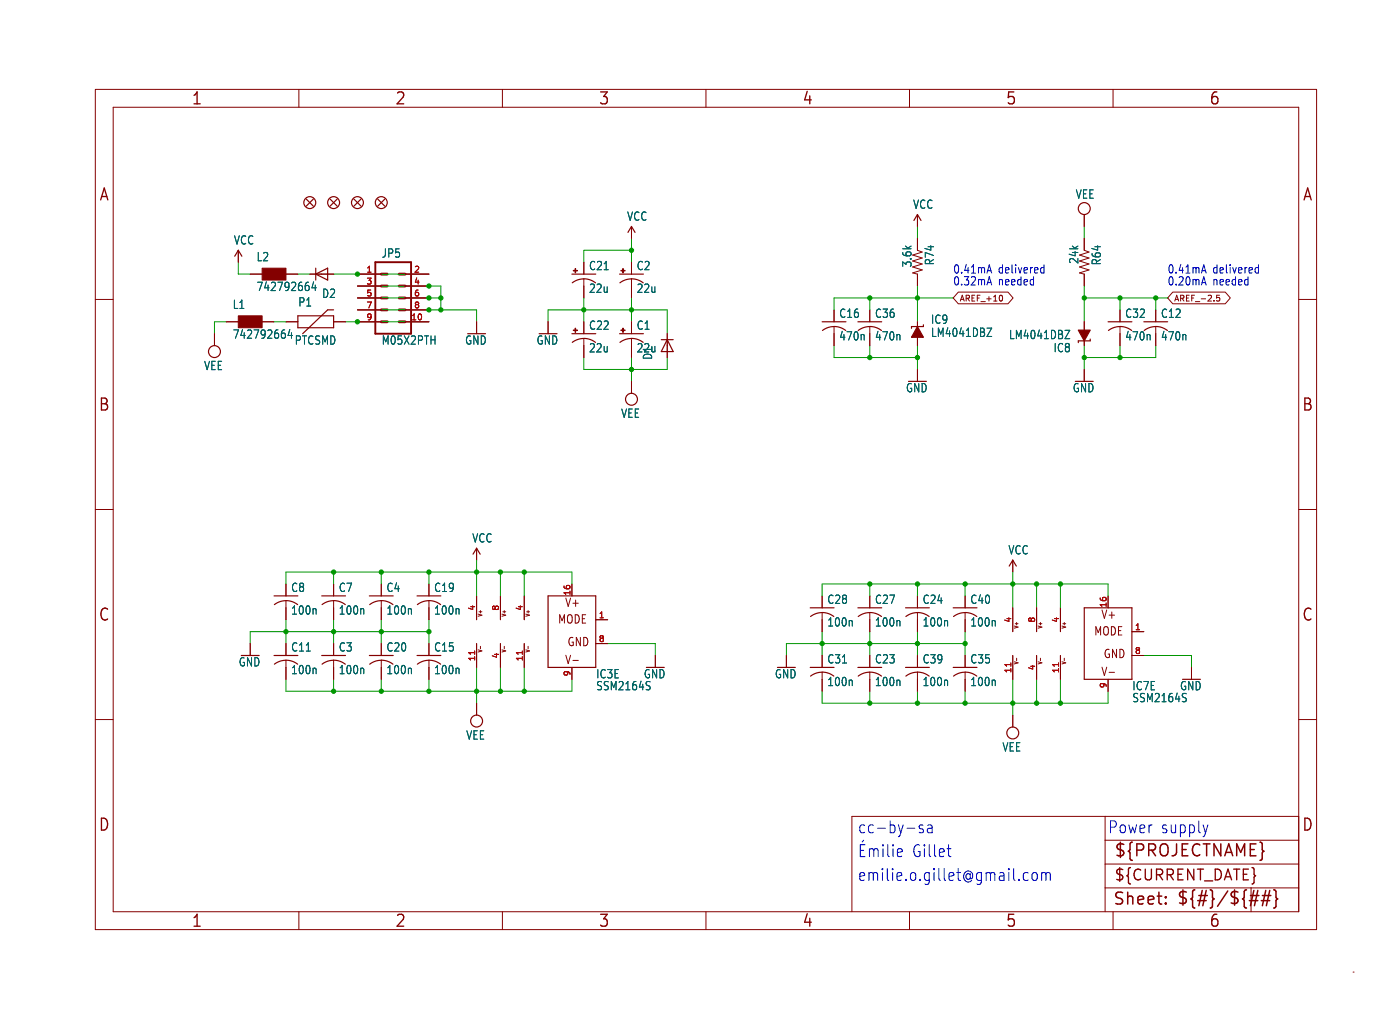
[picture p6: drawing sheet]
<svg xmlns="http://www.w3.org/2000/svg" width="298mm" height="217mm" viewBox="0 0 298 217" stroke-linecap="round" stroke-linejoin="round" font-family="sans-serif">
<g fill="none" stroke="#840000" stroke-width=".21">
<path d="M20.3 19h260.4v179.1h-260.4zM63.7 19v3.9M107.1 19v3.9M150.5 19v3.9M193.9 19v3.9M237.3 19v3.9M24.1 22.9h252.8v171.4h-252.8zM50.8 53.3v2.6M53.3 58.4h2.6M61 58.4h2.5M66 58.4h5.1M76.2 58.4h5.1"/>
<path d="M86.4 58.4h5M124.5 55.9v2.5M124.5 59.4v4.1M134.6 48.3v2.5M134.6 55.9v2.5M134.6 59.4v4.1M195.6 45.7v2.6M195.6 50.8v2.5l1 .4-2 .7 2 .6-2 .6 2 .7-2 .6 2 .6-2 .7 1 .2v2.6M231.1 50.8v2.5l1.1 .4-2.1 .7 2.1 .6-2.1 .6 2.1 .7-2.1 .6 2.1 .6-2.1 .7 1 .2v2.6M231.1 45.7v2.6M20.3 63.8h3.8M45.7 71.1v2.6"/>
<path d="M48.3 68.6h2.5M55.9 68.6h2.5M61 68.6h2.5M71.1 68.6h2.6M76.2 68.6h5.1M76.2 61h5.1M76.2 63.5h5.1M76.2 66h5.1M86.4 68.6h5M86.4 61h5M86.4 63.5h5M86.4 66h5"/>
<path d="M101.6 68.6v2.5M116.8 68.6v2.5M124.5 68.6v2.5M124.5 72.1v4.1M134.6 68.6v2.5M134.6 72.1v4.1M142.2 71.1v5.1M177.8 66v2.6M177.8 69.6v4.1M185.4 66v2.6M185.4 69.6v4.1M195.6 68.6v5.1"/>
<path d="M195.6 78.7v2.6M204.3 62.3h10.6l1.1 1.2-1.1 1.2h-10.6l-1.1-1.2zM213.6 63l.1 .4-.1 .6M231.1 68.6v5.1M231.1 78.7v2.6M238.8 66v2.6M238.8 69.6v4.1M246.4 66v2.6M246.4 69.6v4.1M250 62.3h11.2l1.1 1.2-1.1 1.2h-11.2l-1.1-1.2zM259.4 62.9h.6M259.4 63.5l.4-.1 .2 .2-.1 .5h-.5"/>
<path d="M276.9 63.8h3.8M134.6 81.3v2.5M20.3 108.6h3.8M101.6 116.8v2.6M215.9 119.4v2.5M276.9 108.6h3.8M53.3 137.2v2.5M61 124.5v2.5M61 128v4.1M61 137.2v2.5M71.1 124.5v2.5M71.1 128v4.1"/>
<path d="M71.1 137.2v2.5M81.3 124.5v2.5M81.3 128v4.1M81.3 137.2v2.5M91.4 124.5v2.5M91.4 128v4.1M91.4 137.2v2.5M101.6 127v5.1M101.6 137.2v5M102.4 137.7v.6M106.7 127v5.1M106.7 137.2v5"/>
<path d="M107.5 137.7v.6M111.8 127v5.1M111.8 137.2v5M112.6 137.7v.6M121.9 124.5v2.5M127 132.1h2.5M127 137.2h2.5M139.7 139.7v2.5M167.6 139.7v2.5M175.3 127v2.5M175.3 130.6v4M175.3 139.7v2.5"/>
<path d="M185.4 127v2.5M185.4 130.6v4M185.4 139.7v2.5M195.6 127v2.5M195.6 130.6v4M195.6 139.7v2.5M205.7 127v2.5M205.7 130.6v4M205.7 139.7v2.5M215.9 129.5v5.1M215.9 139.7v5.1M221 129.5v5.1"/>
<path d="M221 139.7v5.1M226.1 129.5v5.1M226.1 139.7v5.1M236.2 127v2.5M241.3 134.6h2.5M241.3 139.7h2.5M20.3 153.4h3.8M61 140.7v4.1M71.1 140.7v4.1M81.3 140.7v4.1M91.4 140.7v4.1M101.6 149.9v2.5"/>
<path d="M121.9 142.2v2.6M122.1 140.8h1.2M175.3 143.3v4M185.4 143.3v4M195.6 143.3v4M205.7 143.3v4M215.9 152.4v2.5M216.7 140.3v.5M221.8 140.3v.5M226.9 140.3v.5M236.2 144.8v2.5M236.4 143.3h1.2"/>
<path d="M254 142.2v2.6M276.9 153.4h3.8M235.6 174v20.3M235.6 179.1h41.3M276.9 174h-95.3v20.3M63.7 194.3v3.8M107.1 194.3v3.8M150.5 194.3v3.8M193.9 194.3v3.8M235.6 184.1h41.3M235.6 189.2h41.3M237.3 194.3v3.8"/>
<path d="M288.5 207.2h.1"/>
</g>
<g fill="none" stroke="#840000" stroke-width=".25">
<path d="M50 54.6l.8-1.3 .8 1.3M65.3 42.4l1.5 1.5M66.8 42.4l-1.5 1.5M67.3 58.4l2.5-1.3v2.6zM67.3 57.1v2.6M70.4 42.4l1.5 1.5M71.9 42.4l-1.5 1.5M75.4 42.4l1.6 1.5M77 42.4l-1.6 1.5M80.5 42.4l1.5 1.5M82 42.4l-1.5 1.5M121.9 58.4h5.1"/>
<path d="M132.1 58.4h5.1M133.9 49.5l.7-1.2 .8 1.2M194.8 47l.8-1.3 .7 1.3M63.5 67.3h7.6v2.5h-7.6zM71.1 66h-1.3l-5.3 5.1M121.9 71.1h5.1M122 60.3a4.1 4.1 0 0 1 4.9 0M124.5 72.1a4.1 4.1 0 0 0-2.5 .9M124.5 72.1a4.1 4.1 0 0 1 2.4 .9M132.1 71.1h5.1M132.2 60.3a4.1 4.1 0 0 1 4.9 0M134.6 72.1a4.1 4.1 0 0 0-2.4 .9"/>
<path d="M134.6 72.1a4.1 4.1 0 0 1 2.5 .9M141 72.4h2.5M142.2 72.4l1.3 2.5h-2.5zM175.3 68.6h5M175.3 70.4a4.1 4.1 0 0 1 5 0M182.9 68.6h5.1M183 70.4a4.1 4.1 0 0 1 4.9 0M196.8 69.2v.4h-2.5v.4M232.4 72.3v.3h-2.5v.4M236.2 68.6h5.1M236.3 70.4a4.1 4.1 0 0 1 4.9 0M243.8 68.6h5.1"/>
<path d="M243.9 70.4a4.1 4.1 0 0 1 5 0M100.8 118.1l.8-1.3 .8 1.3M58.4 139.7h5.1M58.4 127h5.1M58.5 128.9a4.1 4.1 0 0 1 4.9 0M68.6 139.7h5.1M68.6 127h5.1M68.7 128.9a4.1 4.1 0 0 1 4.9 0M78.7 139.7h5.1M78.7 127h5.1M78.8 128.9a4.1 4.1 0 0 1 5 0M88.9 139.7h5.1"/>
<path d="M88.9 127h5.1M89 128.9a4.1 4.1 0 0 1 4.9 0M116.8 127h10.2v15.2h-10.2zM172.7 129.5h5.1M175.3 130.6a4.1 4.1 0 0 0-2.5 .8M175.3 130.5a4.1 4.1 0 0 1 2.4 .9M182.9 129.5h5.1M185.4 130.6a4.1 4.1 0 0 0-2.4 .8M185.4 130.5a4.1 4.1 0 0 1 2.5 .9M193 129.5h5.1M195.6 130.6a4.1 4.1 0 0 0-2.5 .8M195.6 130.5a4.1 4.1 0 0 1 2.5 .9"/>
<path d="M203.2 129.5h5.1M205.7 130.6a4.1 4.1 0 0 0-2.4 .8M205.7 130.5a4.1 4.1 0 0 1 2.5 .9M215.1 120.6l.8-1.2 .8 1.2M231.1 129.5h10.2v15.3h-10.2zM58.5 141.6a4.1 4.1 0 0 1 4.9 0M68.7 141.6a4.1 4.1 0 0 1 4.9 0M78.8 141.6a4.1 4.1 0 0 1 5 0M89 141.6a4.1 4.1 0 0 1 4.9 0M172.7 142.2h5.1M172.8 144.1a4.1 4.1 0 0 1 4.9 0M182.9 142.2h5.1"/>
<path d="M183 144.1a4.1 4.1 0 0 1 4.9 0M193 142.2h5.1M193.1 144.1a4.1 4.1 0 0 1 5 0M203.2 142.2h5.1M203.3 144.1a4.1 4.1 0 0 1 4.9 0"/>
<circle cx="66" cy="43.2" r="1.27"/>
<circle cx="71.1" cy="43.2" r="1.27"/>
<circle cx="76.2" cy="43.2" r="1.27"/>
<circle cx="81.3" cy="43.2" r="1.27"/>
<circle cx="231.1" cy="44.4" r="1.27"/>
<circle cx="45.7" cy="74.9" r="1.27"/>
<circle cx="134.6" cy="85.1" r="1.27"/>
<circle cx="101.6" cy="153.7" r="1.27"/>
<circle cx="215.9" cy="156.2" r="1.27"/>
</g>
<path d="M61.8 70.2l-.4 1.3h1M62.1 70.9v1.2M66.9 60.1l-.4 1.2h.9M67.2 60.7v1.2M210.4 69.9h1l-1 1.8h1M227 70.4h1l-1 1.8h1M138.5 146.3l.1 .2-.1 .4M252.8 148.8l.1 .2-.1 .5" fill="none" stroke="#006464" stroke-width=".21"/>
<g fill="#840000" stroke="#840000" stroke-width=".21">
<path d="M122.2 57.6h.9v.2h-.9z"/>
<path d="M122.6 57.2h.1v.9h-.1z"/>
<path d="M122.2 70.3h.9v.2h-.9z"/>
<path d="M122.6 69.9h.1v.9h-.1z"/>
<path d="M55.9 57.1h5.1v2.6h-5.1z"/>
<path d="M132.4 70.3h.9v.2h-.9z"/>
<path d="M132.7 69.9h.2v.9h-.2z"/>
<path d="M50.8 67.3h5.1v2.5h-5.1z"/>
<path d="M132.4 57.6h.9v.2h-.9z"/>
<path d="M132.7 57.2h.2v.9h-.2z"/>
</g>
<g fill="#840000" stroke="#840000" stroke-width=".25">
<path d="M229.9 70.4h2.5l-1.3 2.2z"/>
<path d="M195.6 69.6l1.2 2.3h-2.5z"/>
</g>
<path d="M101.2 138.7v.8M111.4 138.7v.8M215.5 141.3v.7M225.7 141.3v.7" fill="none" stroke="#a90000" stroke-width=".21"/>
<path d="M80 55.9h7.6v15.2h-7.6z" fill="none" stroke="#840000" stroke-width=".41"/>
<path d="M81.3 58.4h1.2M85.1 58.4h1.3M81.3 68.6h1.2M81.3 66h1.2M81.3 63.5h1.2M81.3 61h1.2M85.1 68.6h1.3M85.1 66h1.3M85.1 63.5h1.3M85.1 61h1.3" fill="none" stroke="#840000" stroke-width=".61"/>
<g fill="none" stroke="#840000" stroke-width=".32">
<path d="M248.5 192.4l.1 .2-.1 .1M248.5 192.4l-.1 .2 .1 .1M248.5 191.1v.2M248.5 192.4v.3M248.5 191.1l.1 .1-.1 .1M248.5 191.1l-.1 .1 .1 .1M266.3 191.9h1.8M266.6 190.9h1.8M268.1 189.8l-.7 3.2M268.9 191.9h1.8M269.1 190.9h1.8M269.8 189.8l-.7 3.2"/>
<path d="M270.7 189.8l-.7 3.2M271.5 189.6l.4 .2 .1 .2v1.2l.4 .4-.4 .3v1.3l-.1 .2-.4 .1"/>
</g>
<g fill="none" stroke="#0000c2" stroke-width=".21">
<path d="M210.9 59l.5 1.7M210.9 56.4l.5 1.8M222 58.1h.6M222 57.1h.6M222.6 56.4v1.8M256.6 56.4l.5 1.8M256.6 59l.5 1.7M267.7 58.1h.6M267.7 57.1h.6M268.3 56.4v1.8M196.8 175.9l-.6-.1a.44 .44 0 0 0-.3 .4 .44 .44 0 0 0 .3 .4h.4a.44 .44 0 0 1 .3 .5 .44 .44 0 0 1-.3 .4l-.7-.1M197.8 175.9l.2-.1 .6 .1 .1 1.6"/>
<path d="M198.7 176.4l-.7 .1a.52 .52 0 0 0-.3 .5 .52 .52 0 0 0 .3 .5l.7-.1M257.5 175.8l-.5 1.7M183.4 181.2h.7M184.4 180h-1v2.6h1M185.3 180.9v1.7M185.3 181.1a.53 .53 0 0 1 .9-.1l.1 .2M186.3 181.2l.3-.3 .5 .1 .1 1.6M186.3 181.2v1.4M188.2 180v.3M188.2 180.9v1.7M189.3 180v2.2l.3 .4M190.4 180v.3"/>
<path d="M190.4 180.9v1.7M191.3 181.7l1-.2-.1-.5-.6-.1-.3 .3 .1 1.2 .2 .2 .6-.2M201.9 180.9h.8M202.3 182.4l.4 .2M219.2 186.1l-.6-.1-.5 .4v.8l.2 .3 .3 .1 .6-.1M220.2 186.1a.56 .56 0 0 1 .9 .3v.8a.57 .57 0 0 1-.5 .5 .57 .57 0 0 1-.6-.5v-.8zM222.1 186.2a.53 .53 0 0 1 .8-.1l.1 .2M222.1 186v1.6M223 186.3l.3-.3 .5 .1 .1 1.5M223 186.3v1.3"/>
</g>
<g fill="none" stroke="#009600" stroke-width=".21">
<path d="M50.8 55.9v2.5h2.5M63.5 58.4h2.5M71.1 58.4h20.3M134.6 53.3h-10.1v2.6M134.6 50.8v5.1M195.6 48.3v2.5M231.1 48.3v2.5M48.3 68.6h-2.6v2.5M58.4 68.6h2.6M73.7 68.6h17.7M76.2 61h17.8v5M76.2 66h25.4v2.6"/>
<path d="M76.2 63.5h17.8M116.8 68.6v-2.6h25.4v5.1M124.5 76.2v2.5h17.7v-2.5M124.5 63.5v5.1M134.6 63.5v5.1M134.6 76.2v5.1M177.8 73.7v2.5h17.8M185.4 63.5v2.5M185.4 73.7v2.5M195.6 61v7.6M195.6 73.7v5M203.2 63.5h-25.4v2.5"/>
<path d="M231.1 63.5h17.8M231.1 61v7.6M231.1 73.7v5M238.8 63.5v2.5M238.8 73.7v2.5M246.4 73.7v2.5h-15.3M246.4 63.5v2.5M101.6 119.4v7.6M61 124.5v-2.6h60.9v2.6M61 132.1v5.1M71.1 121.9v2.6M71.1 132.1v5.1"/>
<path d="M81.3 121.9v2.6M81.3 132.1v5.1M91.4 121.9v2.6M91.4 132.1v5.1M91.4 134.6h-38.1v2.6M106.7 121.9v5.1M111.8 121.9v5.1M129.5 137.2h10.2v2.5M175.3 127v-2.5h60.9v2.5M175.3 134.6v5.1M185.4 124.5v2.5M185.4 134.6v5.1"/>
<path d="M195.6 124.5v2.5M195.6 134.6v5.1M205.7 124.5v2.5M205.7 134.6v5.1M205.7 137.2h-38.1v2.5M215.9 121.9v7.6M221 124.5v5M226.1 124.5v5M243.8 139.7h10.2v2.5M61 144.8v2.5h60.9v-2.5M71.1 144.8v2.5M81.3 144.8v2.5"/>
<path d="M91.4 144.8v2.5M101.6 142.2v7.7M106.7 142.2v5.1M111.8 142.2v5.1M175.3 147.3v2.6h60.9v-2.6M185.4 147.3v2.6M195.6 147.3v2.6M205.7 147.3v2.6M215.9 144.8v7.6M221 144.8v5.1M226.1 144.8v5.1"/>
</g>
<g fill="#009600" stroke="#009600" stroke-width=".21">
<circle cx="221" cy="149.9" r=".46"/>
<circle cx="226.1" cy="149.9" r=".46"/>
<circle cx="226.1" cy="124.5" r=".46"/>
<circle cx="215.9" cy="124.5" r=".46"/>
<circle cx="221" cy="124.5" r=".46"/>
<circle cx="215.9" cy="149.9" r=".46"/>
<circle cx="185.4" cy="137.2" r=".46"/>
<circle cx="195.6" cy="137.2" r=".46"/>
<circle cx="195.6" cy="124.5" r=".46"/>
<circle cx="185.4" cy="124.5" r=".46"/>
<circle cx="175.3" cy="137.2" r=".46"/>
<circle cx="205.7" cy="124.5" r=".46"/>
<circle cx="205.7" cy="137.2" r=".46"/>
<circle cx="205.7" cy="149.9" r=".46"/>
<circle cx="195.6" cy="149.9" r=".46"/>
<circle cx="185.4" cy="149.9" r=".46"/>
<circle cx="246.4" cy="63.5" r=".46"/>
<circle cx="231.1" cy="76.2" r=".46"/>
<circle cx="238.8" cy="76.2" r=".46"/>
<circle cx="238.8" cy="63.5" r=".46"/>
<circle cx="231.1" cy="63.5" r=".46"/>
<circle cx="195.6" cy="76.2" r=".46"/>
<circle cx="185.4" cy="76.2" r=".46"/>
<circle cx="195.6" cy="63.5" r=".46"/>
<circle cx="185.4" cy="63.5" r=".46"/>
<circle cx="134.6" cy="78.7" r=".46"/>
<circle cx="134.6" cy="66" r=".46"/>
<circle cx="134.6" cy="53.3" r=".46"/>
<circle cx="124.5" cy="66" r=".46"/>
<circle cx="91.4" cy="66" r=".46"/>
<circle cx="94" cy="63.5" r=".46"/>
<circle cx="94" cy="66" r=".46"/>
<circle cx="91.4" cy="63.5" r=".46"/>
<circle cx="91.4" cy="61" r=".46"/>
<circle cx="76.2" cy="58.4" r=".46"/>
<circle cx="76.2" cy="68.6" r=".46"/>
<circle cx="71.1" cy="134.6" r=".46"/>
<circle cx="61" cy="134.6" r=".46"/>
<circle cx="71.1" cy="121.9" r=".46"/>
<circle cx="71.1" cy="147.3" r=".46"/>
<circle cx="81.3" cy="147.3" r=".46"/>
<circle cx="91.4" cy="147.3" r=".46"/>
<circle cx="101.6" cy="147.3" r=".46"/>
<circle cx="106.7" cy="147.3" r=".46"/>
<circle cx="111.8" cy="121.9" r=".46"/>
<circle cx="106.7" cy="121.9" r=".46"/>
<circle cx="81.3" cy="134.6" r=".46"/>
<circle cx="91.4" cy="134.6" r=".46"/>
<circle cx="111.8" cy="147.3" r=".46"/>
<circle cx="101.6" cy="121.9" r=".46"/>
<circle cx="81.3" cy="121.9" r=".46"/>
<circle cx="91.4" cy="121.9" r=".46"/>
</g>
<g font-size="3.5" fill="#840000">
<text x="40.8" y="22.6">1</text>
<text x="84.2" y="22.6">2</text>
<text x="127.6" y="22.6">3</text>
<text x="171" y="22.6">4</text>
<text x="214.4" y="22.6">5</text>
<text x="257.8" y="22.6">6</text>
<text x="21.1" y="43.1">A</text>
<text x="277.7" y="43.1">A</text>
<text x="21" y="87.8">B</text>
<text x="277.5" y="87.8">B</text>
<text x="21" y="132.6">C</text>
<text x="277.5" y="132.6">C</text>
<text x="21" y="177.4">D</text>
<text x="277.5" y="177.4">D</text>
<text x="237.5" y="182.9">${PROJECTNAME}</text>
<text x="40.8" y="197.8">1</text>
<text x="84.2" y="197.8">2</text>
<text x="127.6" y="197.8">3</text>
<text x="171" y="197.8">4</text>
<text x="214.4" y="197.8">5</text>
<text x="237.2" y="193.2">Sheet:</text>
<text x="250.8" y="193">${#}/${##}</text>
<text x="257.8" y="197.8">6</text>
</g>
<g font-size="3.5" fill="#0000c2">
<text x="182.9" y="177.8">cc-by-sa</text>
<text x="236.2" y="177.8">Power</text>
<text x="247.4" y="177.8">supply</text>
<text x="194.3" y="182.9">Gillet</text>
<text x="182.9" y="188">emilie.o.gillet@gmail.com</text>
</g>
<text font-size="3.2" fill="#840000" x="237.5" y="188">${CURRENT_DATE}</text>
<g font-size="2.5" fill="#006464">
<text x="133.6" y="47.2">VCC</text>
<text x="194.6" y="44.7">VCC</text>
<text x="229.3" y="42.5">VEE</text>
<text x="49.8" y="52.3">VCC</text>
<text x="54.7" y="55.8">L2</text>
<text x="81.3" y="55.1">JP5</text>
<text x="125.5" y="57.7">C21</text>
<text x="135.7" y="57.7">C2</text>
<text x="194.5" y="57" transform="rotate(-90 194.5 57)">3.6k</text>
<text x="199.3" y="56.6" transform="rotate(-90 199.3 56.6)">R74</text>
<text x="230" y="56.3" transform="rotate(-90 230 56.3)">24k</text>
<text x="234.8" y="56.6" transform="rotate(-90 234.8 56.6)">R64</text>
<text x="49.6" y="66">L1</text>
<text x="54.7" y="62.2">742792664</text>
<text x="63.5" y="65.5">P1</text>
<text x="68.6" y="63.6">D2</text>
<text x="125.5" y="62.6">22u</text>
<text x="135.7" y="62.6">22u</text>
<text x="125.5" y="70.4">C22</text>
<text x="135.7" y="70.4">C1</text>
<text x="178.9" y="67.9">C16</text>
<text x="186.5" y="67.9">C36</text>
<text x="198.4" y="69.2">IC9</text>
<text x="198.4" y="72">LM4041DBZ</text>
<text x="239.8" y="67.9">C32</text>
<text x="247.4" y="67.9">C12</text>
<text x="49.6" y="72.3">742792664</text>
<text x="62.8" y="73.6">PTCSMD</text>
<text x="81.3" y="73.6">M05X2PTH</text>
<text x="99.1" y="73.6">GND</text>
<text x="114.3" y="73.6">GND</text>
<text x="125.5" y="75.3">22u</text>
<text x="135.7" y="75.3">22u</text>
<text x="139.2" y="76.7" transform="rotate(-90 139.2 76.7)">D1</text>
<text x="178.9" y="72.7">470n</text>
<text x="186.5" y="72.7">470n</text>
<text x="215.1" y="72.4">LM4041DBZ</text>
<text x="224.6" y="75.2">IC8</text>
<text x="239.8" y="72.7">470n</text>
<text x="247.4" y="72.7">470n</text>
<text x="43.5" y="79">VEE</text>
<text x="193.1" y="83.8">GND</text>
<text x="228.6" y="83.8">GND</text>
<text x="132.4" y="89.2">VEE</text>
<text x="100.6" y="115.8">VCC</text>
<text x="214.9" y="118.3">VCC</text>
<text x="62" y="126.3">C8</text>
<text x="62" y="131.1">100n</text>
<text x="72.2" y="126.3">C7</text>
<text x="72.2" y="131.1">100n</text>
<text x="82.3" y="126.3">C4</text>
<text x="82.3" y="131.1">100n</text>
<text x="92.5" y="126.3">C19</text>
<text x="92.5" y="131.1">100n</text>
<text x="176.3" y="128.9">C28</text>
<text x="186.5" y="128.9">C27</text>
<text x="196.6" y="128.9">C24</text>
<text x="206.8" y="128.9">C40</text>
<text x="176.3" y="133.7">100n</text>
<text x="186.5" y="133.7">100n</text>
<text x="196.6" y="133.7">100n</text>
<text x="206.8" y="133.7">100n</text>
<text x="50.8" y="142.2">GND</text>
<text x="62" y="139">C11</text>
<text x="62" y="143.8">100n</text>
<text x="72.2" y="139">C3</text>
<text x="72.2" y="143.8">100n</text>
<text x="82.3" y="139">C20</text>
<text x="82.3" y="143.8">100n</text>
<text x="92.5" y="139">C15</text>
<text x="92.5" y="143.8">100n</text>
<text x="176.3" y="141.6">C31</text>
<text x="186.5" y="141.6">C23</text>
<text x="196.6" y="141.6">C39</text>
<text x="206.8" y="141.6">C35</text>
<text x="127" y="144.7">IC3E</text>
<text x="127" y="147.3">SSM2164S</text>
<text x="137.2" y="144.7">GND</text>
<text x="165.1" y="144.7">GND</text>
<text x="176.3" y="146.4">100n</text>
<text x="186.5" y="146.4">100n</text>
<text x="196.6" y="146.4">100n</text>
<text x="206.8" y="146.4">100n</text>
<text x="241.3" y="147.3">IC7E</text>
<text x="241.3" y="149.8">SSM2164S</text>
<text x="251.5" y="147.3">GND</text>
<text x="99.4" y="157.8">VEE</text>
<text x="213.7" y="160.3">VEE</text>
</g>
<g font-size="2.5" fill="#0000c2">
<text x="203.2" y="58.4">0.41mA</text>
<text x="212.8" y="58.4">delivered</text>
<text x="248.9" y="58.4">0.41mA</text>
<text x="258.5" y="58.4">delivered</text>
<text x="203.2" y="61">0.32mA</text>
<text x="212.8" y="61">needed</text>
<text x="248.9" y="61">0.20mA</text>
<text x="258.5" y="61">needed</text>
</g>
<g font-size="2.5" fill="#840000">
<text x="120.4" y="129.5">V+</text>
<text x="118.9" y="133.1">MODE</text>
<text x="120.9" y="137.9">GND</text>
<text x="233.2" y="135.6">MODE</text>
<text x="234.7" y="132.1">V+</text>
<text x="120.4" y="141.7">V-</text>
<text x="235.2" y="140.5">GND</text>
<text x="234.7" y="144.3">V-</text>
</g>
<g font-size="1.8" fill="#a90000">
<text x="78.1" y="58.2">1</text>
<text x="88.2" y="58.2">2</text>
<text x="78.1" y="60.7">3</text>
<text x="78.1" y="63.2">5</text>
<text x="78.1" y="65.8">7</text>
<text x="88.2" y="60.7">4</text>
<text x="88.2" y="63.2">6</text>
<text x="88.2" y="65.8">8</text>
<text x="78.1" y="68.3">9</text>
<text x="87.6" y="68.3">10</text>
<text x="101.3" y="130.2" transform="rotate(-90 101.3 130.2)">4</text>
<text x="106.4" y="130.2" transform="rotate(-90 106.4 130.2)">8</text>
<text x="111.5" y="130.2" transform="rotate(-90 111.5 130.2)">4</text>
<text x="121.7" y="127" transform="rotate(-90 121.7 127)">16</text>
<text x="127.6" y="131.8">1</text>
<text x="236" y="129.5" transform="rotate(-90 236 129.5)">16</text>
<text x="127.6" y="136.9">8</text>
<text x="215.6" y="132.7" transform="rotate(-90 215.6 132.7)">4</text>
<text x="220.7" y="132.7" transform="rotate(-90 220.7 132.7)">8</text>
<text x="225.8" y="132.7" transform="rotate(-90 225.8 132.7)">4</text>
<text x="241.9" y="134.4">1</text>
<text x="101.3" y="141" transform="rotate(-90 101.3 141)">11</text>
<text x="106.4" y="140.4" transform="rotate(-90 106.4 140.4)">4</text>
<text x="111.5" y="141" transform="rotate(-90 111.5 141)">11</text>
<text x="215.6" y="143.5" transform="rotate(-90 215.6 143.5)">11</text>
<text x="220.7" y="142.9" transform="rotate(-90 220.7 142.9)">4</text>
<text x="225.8" y="143.5" transform="rotate(-90 225.8 143.5)">11</text>
<text x="241.9" y="139.4">8</text>
<text x="121.7" y="144.2" transform="rotate(-90 121.7 144.2)">9</text>
<text x="236" y="146.7" transform="rotate(-90 236 146.7)">9</text>
</g>
<g font-size="1.7" fill="#840000">
<text x="204.6" y="64.4">AREF_+10</text>
<text x="250.3" y="64.4">AREF_-2.5</text>
</g>
<g font-size="1.1" fill="#840000">
<text x="103" y="131.5" transform="rotate(-90 103 131.5)">V+</text>
<text x="108" y="131.5" transform="rotate(-90 108 131.5)">V+</text>
<text x="113.1" y="131.5" transform="rotate(-90 113.1 131.5)">V+</text>
<text x="217.3" y="134.1" transform="rotate(-90 217.3 134.1)">V+</text>
<text x="222.3" y="134.1" transform="rotate(-90 222.3 134.1)">V+</text>
<text x="227.4" y="134.1" transform="rotate(-90 227.4 134.1)">V+</text>
<text x="103" y="139.1" transform="rotate(-90 103 139.1)">V-</text>
<text x="108" y="139.1" transform="rotate(-90 108 139.1)">V-</text>
<text x="113.1" y="139.1" transform="rotate(-90 113.1 139.1)">V-</text>
<text x="217.3" y="141.7" transform="rotate(-90 217.3 141.7)">V-</text>
<text x="222.3" y="141.7" transform="rotate(-90 222.3 141.7)">V-</text>
<text x="227.4" y="141.7" transform="rotate(-90 227.4 141.7)">V-</text>
</g>
</svg>
